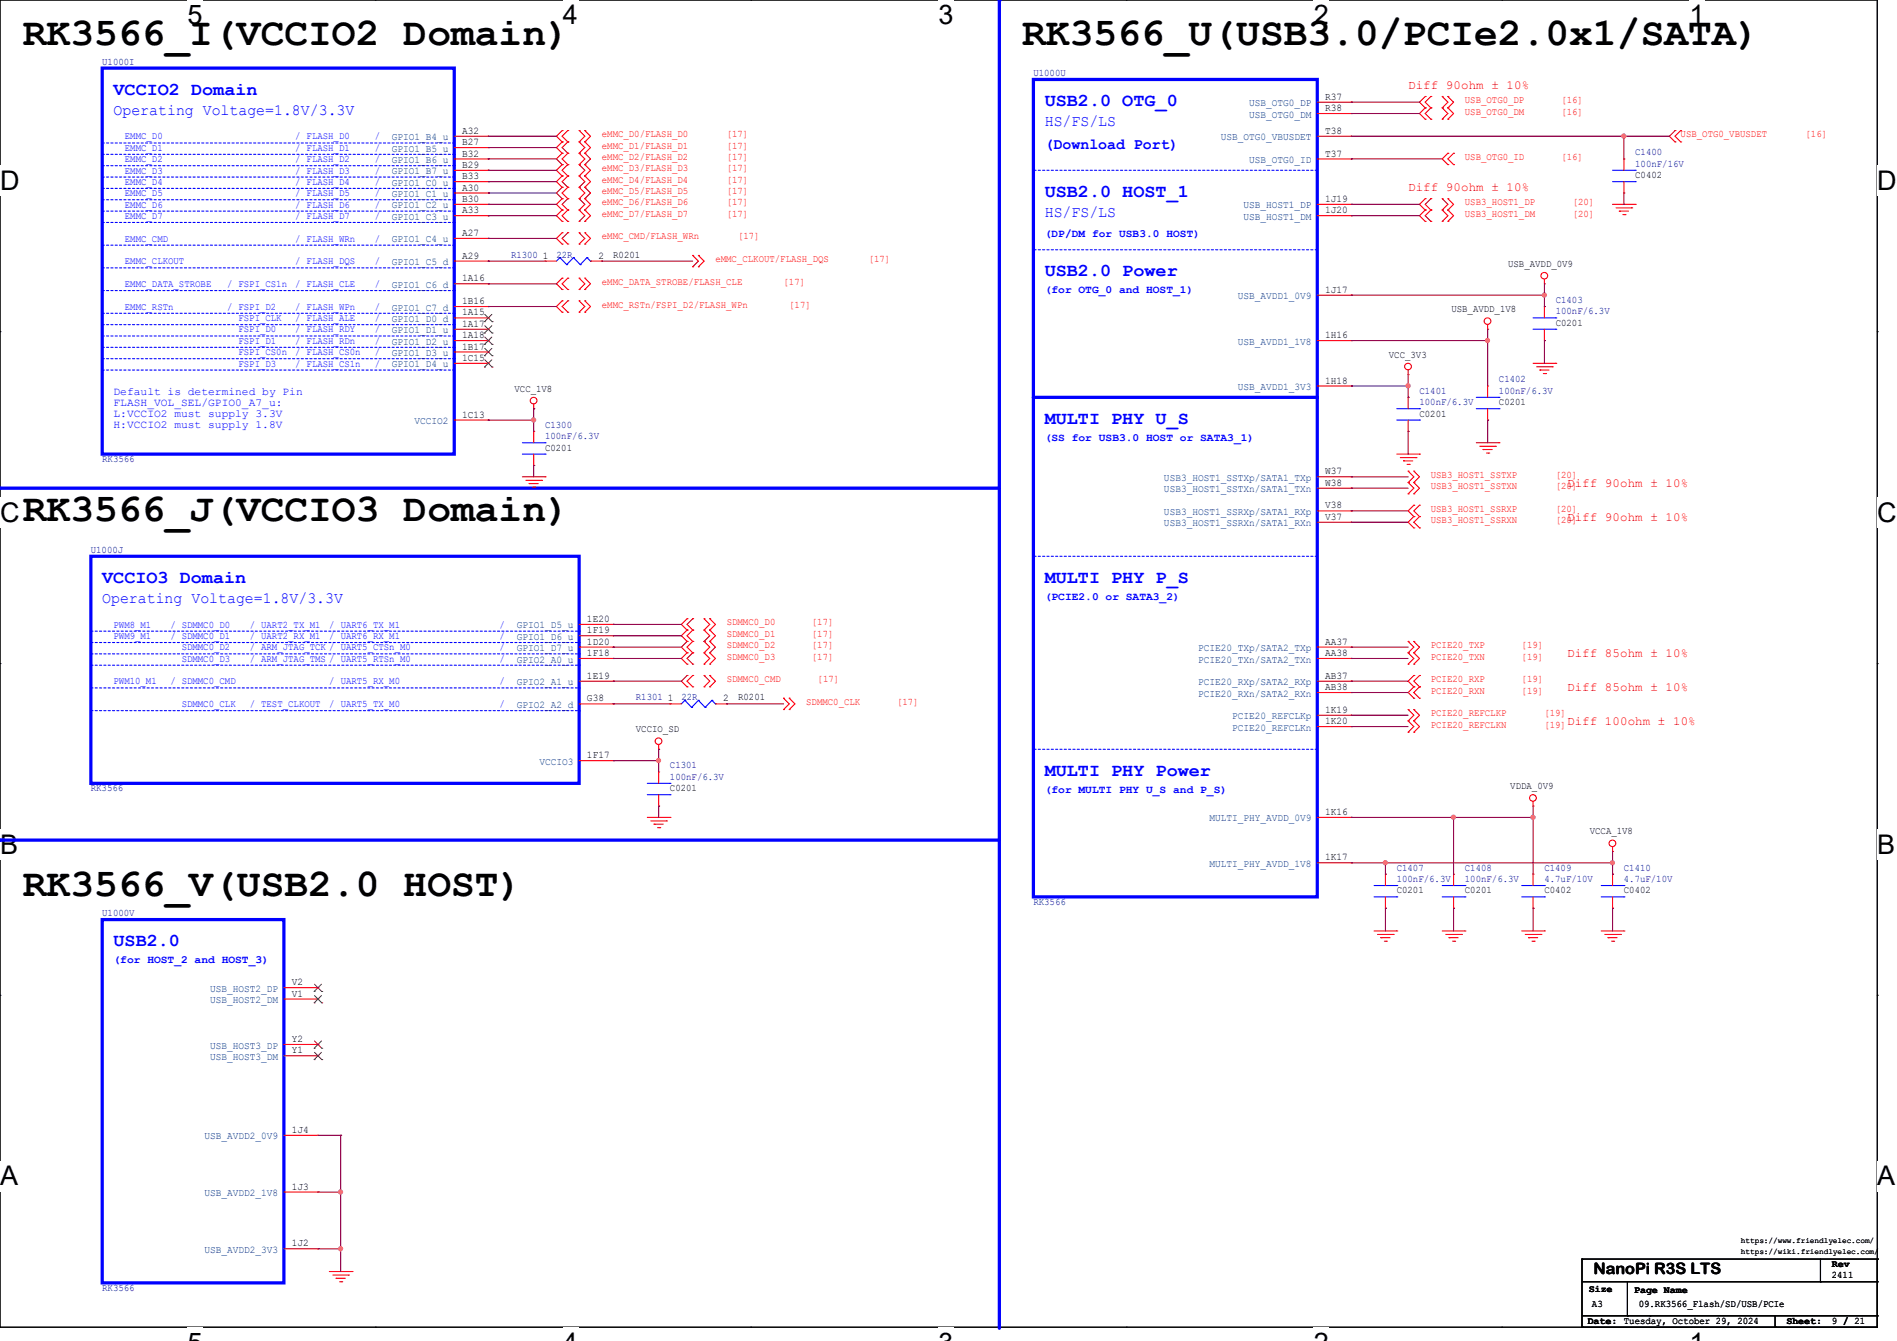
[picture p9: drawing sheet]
<svg xmlns="http://www.w3.org/2000/svg" width="297mm" height="210mm" viewBox="0 0 297 210" stroke-linecap="round" stroke-linejoin="round" font-family="sans-serif">
<path d="M0 0h293.9v207.9h-293.9z" fill="none" stroke="#000" stroke-width=".17"/>
<g fill="#fff">
<path d="M29.4 0h2.3v4.7h-2.3z"/>
<path d="M29.4 207.9h2.3v2.1h-2.3z"/>
</g>
<path d="M58.8 0h.1M58.8 207.9h.1" fill="none" stroke="#000" stroke-width=".17"/>
<g fill="#fff">
<path d="M88.1 0h2.4v4.7h-2.4z"/>
<path d="M88.1 207.9h2.4v2.1h-2.4z"/>
</g>
<path d="M117.6 0h.1M117.6 207.9h.1" fill="none" stroke="#000" stroke-width=".17"/>
<g fill="#fff">
<path d="M146.9 0h2.4v4.7h-2.4z"/>
<path d="M146.9 207.9h2.4v2.1h-2.4z"/>
</g>
<path d="M176.3 0h.1M176.3 207.9h.1" fill="none" stroke="#000" stroke-width=".17"/>
<g fill="#fff">
<path d="M205.7 0h2.4v4.7h-2.4z"/>
<path d="M205.7 207.9h2.4v2.1h-2.4z"/>
</g>
<path d="M235.1 0h.1M235.1 207.9h.1" fill="none" stroke="#000" stroke-width=".17"/>
<g fill="#fff">
<path d="M264.5 0h2.4v4.7h-2.4z"/>
<path d="M264.5 207.9h2.4v2.1h-2.4z"/>
<path d="M0 26h3v4.7h-3z"/>
<path d="M293.9 26h3.1v4.7h-3.1z"/>
<path d="M0 77.9h3v4.7h-3z"/>
<path d="M293.9 77.9h3.1v4.7h-3.1z"/>
</g>
<path d="M0 51.9h.1M293.9 51.9h.1" fill="none" stroke="#000" stroke-width=".17"/>
<g fill="#fff">
<path d="M0 129.9h2.8v4.7h-2.8z"/>
<path d="M293.9 129.9h2.9v4.7h-2.9z"/>
</g>
<path d="M0 103.9h.1M293.9 103.9h.1" fill="none" stroke="#000" stroke-width=".17"/>
<g fill="#fff">
<path d="M0 181.8h2.8v4.8h-2.8z"/>
<path d="M293.8 181.8h3v4.8h-3z"/>
</g>
<path d="M0 155.9h.1M293.9 155.9h.1" fill="none" stroke="#000" stroke-width=".17"/>
<path d="M0 76.5h156.5" fill="none" stroke="#00f" stroke-width=".51"/>
<circle cx="0" cy="76.5" r=".25" fill="#00f"/>
<path d="M0 131.6h156.5" fill="none" stroke="#00f" stroke-width=".51"/>
<circle cx="0" cy="131.6" r=".25" fill="#00f"/>
<path d="M156.5 0v208" fill="none" stroke="#00f" stroke-width=".51"/>
<circle cx="156.5" cy="0" r=".25" fill="#00f"/>
<g fill="none" stroke="#f00" stroke-width=".17">
<path d="M223.1 15.1h.1M223.1 16.9h.1M223.1 18.7h.1M223.1 15.1l-.9 .9 .9 .9M223.1 16.9l-.9 .9 .9 .9M224 16.9h.1M224 15.1h.1M224 18.7h.1M224 15.1l-.9 .9 .9 .9M224 16.9l-.9 .9 .9 .9M225.8 16.9h.1M225.8 15.1h.1"/>
<path d="M225.8 18.7h.1M225.8 15.1l.9 .9-.9 .9M225.8 16.9l.9 .9-.9 .9M226.7 16.9h.1M226.7 15.1h.1M226.7 18.7h.1M226.7 15.1l.9 .9-.9 .9M226.7 16.9l.9 .9-.9 .9M88 20.4h.1M88 22.2h.1M88 24h.1M88 25.8h.1"/>
<path d="M88 27.6h.1M88 29.3h.1M88 31.1h.1M88 32.9h.1M88 34.7h.1M88 36.4h.1M88 38.2h.1M88 20.4l-.9 .9 .9 .9M88 25.8l-.9 .9 .9 .9M88 22.2l-.9 .9 .9 .9M88 27.6l-.9 .8 .9 .9M88 24l-.9 .9 .9 .9"/>
<path d="M88 29.3l-.9 .9 .9 .9M88 31.1l-.9 .9 .9 .9M88 32.9l-.9 .9 .9 .9M88 36.4l-.9 .9 .9 .9M88.9 22.2h.1M88.9 20.4h.1M88.9 24h.1M88.9 25.8h.1M88.9 27.6h.1M88.9 29.3h.1M88.9 31.1h.1M88.9 32.9h.1"/>
<path d="M88.9 34.7h.1M88.9 38.2h.1M88.9 36.4h.1M88.9 20.4l-.9 .9 .9 .9M88.9 24l-.9 .9 .9 .9M88.9 22.2l-.9 .9 .9 .9M88.9 25.8l-.9 .9 .9 .9M88.9 27.6l-.9 .8 .9 .9M88.9 29.3l-.9 .9 .9 .9M88.9 31.1l-.9 .9 .9 .9M88.9 32.9l-.9 .9 .9 .9M88.9 36.4l-.9 .9 .9 .9"/>
<path d="M90.7 22.2h.1M90.7 20.4h.1M90.7 24h.1M90.7 25.8h.1M90.7 27.6h.1M90.7 29.3h.1M90.7 31.1h.1M90.7 32.9h.1M90.7 34.7h.1M90.7 38.2h.1M90.7 36.4h.1M90.7 24l.9 .9-.9 .9"/>
<path d="M90.7 20.4l.9 .9-.9 .9M90.7 22.2l.9 .9-.9 .9M90.7 27.6l.9 .8-.9 .9M90.7 29.3l.9 .9-.9 .9M90.7 25.8l.9 .9-.9 .9M90.7 31.1l.9 .9-.9 .9M90.7 32.9l.9 .9-.9 .9M90.7 36.4l.9 .9-.9 .9M91.6 22.2h.1M91.6 20.4h.1M91.6 24h.1M91.6 25.8h.1"/>
<path d="M91.6 27.6h.1M91.6 29.3h.1M91.6 31.1h.1M91.6 32.9h.1M91.6 34.7h.1M91.6 38.2h.1M91.6 36.4h.1M91.6 20.4l.9 .9-.9 .9M91.6 22.2l.9 .9-.9 .9M91.6 29.3l.9 .9-.9 .9M91.6 24l.9 .9-.9 .9M91.6 31.1l.9 .9-.9 .9"/>
<path d="M91.6 25.8l.9 .9-.9 .9M91.6 32.9l.9 .9-.9 .9M91.6 27.6l.9 .8-.9 .9M91.6 36.4l.9 .9-.9 .9M223.1 31.1h.1M223.1 32.9h.1M223.1 34.7h.1M223.1 31.1l-.9 .9 .9 .9M223.1 32.9l-.9 .9 .9 .9M224 32.9h.1M224 31.1h.1M224 34.7h.1"/>
<path d="M224 31.1l-.9 .9 .9 .9M224 32.9l-.9 .9 .9 .9M225.8 32.9h.1M225.8 31.1h.1M225.8 34.7h.1M225.8 31.1l.9 .9-.9 .9M225.8 32.9l.9 .9-.9 .9M226.7 24h.1M226.7 25.8h.1M226.7 32.9h.1M226.7 31.1h.1M226.7 34.7h.1"/>
<path d="M226.7 24l-.9 .9 .9 .9M226.7 31.1l.9 .9-.9 .9M226.7 32.9l.9 .9-.9 .9M227.6 25.8h.1M227.6 24h.1M227.6 24l-.9 .9 .9 .9M252.5 32h3.5M253 32.6h2.5M253.5 33.1h.1M253.5 33.1h1.5M254.1 33.6h.3M254.4 33.6h.1"/>
<path d="M255.5 32.6h.1M256 32h.1M262.3 20.4h.1M262.3 22.2h.1M262.3 20.4l-.9 .9 .9 .9M263.1 22.2h.1M263.1 20.4h.1M263.1 20.4l-.8 .9 .8 .9M88 43.6h.1M88 45.3h.1M88 47.1h.1M88 48.9h.1"/>
<path d="M88 43.6l-.9 .8 .9 .9M88 47.1l-.9 .9 .9 .9M88.9 45.3h.1M88.9 43.6h.1M88.9 48.9h.1M88.9 47.1h.1M88.9 43.6l-.9 .8 .9 .9M88.9 47.1l-.9 .9 .9 .9M90.7 45.3h.1M90.7 43.6h.1M90.7 48.9h.1M90.7 47.1h.1"/>
<path d="M90.7 43.6l.9 .8-.9 .9M90.7 47.1l.9 .9-.9 .9M91.6 45.3h.1M91.6 43.6h.1M91.6 48.9h.1M91.6 47.1h.1M91.6 43.6l.9 .8-.9 .9M91.6 47.1l.9 .9-.9 .9M108.5 41.8h.1M108.5 40h.1M108.5 40l.8 .9-.8 .9M109.3 41.8h.1"/>
<path d="M109.3 40h.1M109.3 40l.9 .9-.9 .9M220.5 58.7h.1M220.5 58v.7M232.9 51.6h.1M232.9 50.8v.8M240 56.9h3.6M240.6 57.4h2.4M241.1 58h.1M241.1 58h1.4M241.6 58.5h.4M241.8 44.4h.1"/>
<path d="M241.8 43.7v.7M242 58.5h.1M243 57.4h.1M243.6 56.9h.1M81.8 74.7h3.5M82.3 75.2h2.5M82.8 75.7h.1M82.8 75.7h1.5M83.4 76.3h.3M83.6 64h.1M83.6 63.3v.7M83.7 76.3h.1"/>
<path d="M84.8 75.2h.1M85.3 74.7h.1M218.7 71.1h3.5M219.2 71.7h2.5M219.8 72.2h.1M219.8 72.2h1.4M220.3 72.7h.3M220.5 75.6h.1M220.5 73.8h.1M220.5 77.3h.1M220.5 73.8l.9 .9-.9 .9M220.5 75.6l.9 .9-.9 .8"/>
<path d="M220.6 72.7h.1M221.4 75.6h.1M221.4 73.8h.1M221.4 77.3h.1M221.4 79.1h.1M221.4 73.8l.8 .9-.8 .9M221.4 75.6l.8 .9-.8 .8M221.4 79.1l-.9 .9 .9 .9M221.7 71.7h.1M222.2 71.1h.1M222.2 79.1h.1M222.2 79.1l-.8 .9 .8 .9"/>
<path d="M231.1 69.3h3.6M231.7 69.9h2.4M232.2 70.4h.1M232.2 70.4h1.4M232.7 71h.4M233.1 71h.1M234.1 69.9h.1M234.7 69.3h.1M107.6 96.9h.1M107.6 98.7h.1M107.6 96.9l-.9 .9 .9 .9M107.6 98.7l-.9 .9 .9 .9"/>
<path d="M108.5 98.7h.1M108.5 96.9h.1M108.5 96.9l-.9 .9 .9 .9M108.5 98.7l-.9 .9 .9 .9M110.2 98.7h.1M110.2 96.9h.1M110.2 96.9l.9 .9-.9 .9M110.2 98.7l.9 .9-.9 .9M111.1 98.7h.1M111.1 96.9h.1M111.1 96.9l.9 .9-.9 .9M111.1 98.7l.9 .9-.9 .9"/>
<path d="M221.4 80.9h.1M221.4 82.7h.1M221.4 80.9l-.9 .9 .9 .9M222.2 80.9h.1M222.2 82.7h.1M222.2 80.9l-.8 .9 .8 .9M103.1 117.3h.1M103.1 116.6v.7M107.6 100.5h.1M107.6 102.2h.1M107.6 104h.1M107.6 105.8h.1"/>
<path d="M107.6 107.6h.1M107.6 100.5l-.9 .8 .9 .9M107.6 105.8l-.9 .9 .9 .9M107.6 102.2l-.9 .9 .9 .9M108.5 102.2h.1M108.5 100.5h.1M108.5 104h.1M108.5 107.6h.1M108.5 105.8h.1M108.5 100.5l-.9 .8 .9 .9M108.5 102.2l-.9 .9 .9 .9M108.5 105.8l-.9 .9 .9 .9"/>
<path d="M110.2 102.2h.1M110.2 100.5h.1M110.2 104h.1M110.2 107.6h.1M110.2 105.8h.1M110.2 100.5l.9 .8-.9 .9M110.2 105.8l.9 .9-.9 .9M110.2 102.2l.9 .9-.9 .9M111.1 102.2h.1M111.1 100.5h.1M111.1 104h.1M111.1 107.6h.1"/>
<path d="M111.1 105.8h.1M111.1 105.8l.9 .9-.9 .9M111.1 100.5l.9 .8-.9 .9M111.1 102.2l.9 .9-.9 .9M122.7 111.1h.1M122.7 109.3h.1M122.7 109.3l.9 .9-.9 .9M123.6 111.1h.1M123.6 109.3h.1M123.6 109.3l.9 .9-.9 .9M220.5 102.2h.1M220.5 100.5h.1"/>
<path d="M220.5 104h.1M220.5 112.9h.1M220.5 111.1h.1M220.5 114.7h.1M220.5 100.5l.9 .8-.9 .9M220.5 102.2l.9 .9-.9 .9M220.5 111.1l.9 .9-.9 .9M220.5 112.9l.9 .9-.9 .9M221.4 102.2h.1M221.4 100.5h.1M221.4 104h.1M221.4 105.8h.1"/>
<path d="M221.4 107.6h.1M221.4 109.3h.1M221.4 112.9h.1M221.4 111.1h.1M221.4 114.7h.1M221.4 100.5l.8 .8-.8 .9M221.4 102.2l.8 .9-.8 .9M221.4 105.8l-.9 .9 .9 .9M221.4 107.6l-.9 .9 .9 .8M221.4 111.1l.8 .9-.8 .9M221.4 112.9l.8 .9-.8 .9M222.2 107.6h.1"/>
<path d="M222.2 105.8h.1M222.2 109.3h.1M222.2 105.8l-.8 .9 .8 .9M222.2 107.6l-.8 .9 .8 .8M101.3 128h3.6M101.9 128.6h2.5M102.4 129.1h.1M102.4 129.1h1.4M103 129.6h.3M103.3 129.6h.1M104.4 128.6h.1M104.9 128h.1"/>
<path d="M240 126.2h.1M240 125.5v.7M252.5 133.3h.1M252.5 132.6v.7M215.1 145.8h3.6M215.7 146.3h2.4M216.2 146.9h.1M216.2 146.9h1.4M216.7 147.4h.4M217.1 147.4h.1M218.1 146.3h.1M218.7 145.8h.1"/>
<path d="M225.8 145.8h3.6M226.4 146.3h2.4M226.9 146.9h.1M226.9 146.9h1.4M227.4 147.4h.4M227.8 147.4h.1M228.8 146.3h.1M229.4 145.8h.1M238.3 145.8h3.5M238.8 146.3h2.5M239.3 146.9h.1M239.3 146.9h1.4"/>
<path d="M239.9 147.4h.3M240.2 147.4h.1M241.3 146.3h.1M241.8 145.8h.1M250.7 145.8h3.6M251.2 146.3h2.5M251.8 146.9h.1M251.8 146.9h1.4M252.3 147.4h.3M252.6 147.4h.1M253.7 146.3h.1M254.3 145.8h.1"/>
<path d="M51.6 199.1h3.5M52.1 199.7h2.5M54.6 199.7h.1M55.1 199.1h.1M52.6 200.2h.1M52.6 200.2h1.5M53.2 200.7h.3M53.5 200.7h.1"/>
<circle cx="220.5" cy="57.4" r=".52"/>
<circle cx="232.9" cy="50.3" r=".52"/>
<circle cx="241.8" cy="43.2" r=".52"/>
<circle cx="83.6" cy="62.7" r=".52"/>
<circle cx="103.1" cy="116.1" r=".52"/>
<circle cx="240" cy="125" r=".52"/>
<circle cx="252.5" cy="132.1" r=".52"/>
</g>
<g fill="none" stroke="#000" stroke-width=".17">
<path d="M247.7 197.2h.1M247.7 197.2v10.7M247.7 197.2h46.2M285 197.2v3.5M293.9 197.2h.1M293.9 197.2v10.7h-46.2M247.7 207.9h.1M247.7 200.7h46.2M247.7 206.1h46.2M254.8 206.1h.1M254.8 200.7v5.4M258.4 206.1h.1"/>
<path d="M277.9 207.9h.1M277.9 206.1v1.8M285 200.7h.1M293.9 200.7h.1M293.9 206.1h.1"/>
</g>
<path d="M161.8 12.4h44.4v128.1h-44.4zM161.8 62.2h44.4" fill="none" stroke="#00f" stroke-width=".51"/>
<path d="M161.8 26.7h.1M206.2 26.7h-44.4M161.8 117.3h.1M206.2 117.3h-44.4" fill="none" stroke="#00f" stroke-width=".17" stroke-dasharray=".3 .3"/>
<circle cx="161.8" cy="62.2" r=".25" fill="#00f"/>
<g fill="none" stroke="#00f" stroke-width=".17" stroke-dasharray=".3 .3">
<path d="M16 27.7h55.1M16 31.3h55.1M16 24.2h55.1M16 34.8h55.1M16 22.4h55.1M16 29.5h55.1M16 33.1h55.1M16 26h55.1M16 38.4h55.1M71.1 27.7h.1M71.1 31.3h.1M71.1 24.2h.1"/>
<path d="M71.1 34.8h.1M71.1 22.4h.1M71.1 29.5h.1M71.1 33.1h.1M71.1 26h.1M71.1 38.4h.1M161.8 39.1h.1M206.2 39.1h-44.4M16 50.8h55.1M16 54.4h55.1M16 52.6h55.1M16 56.2h55.1"/>
<path d="M16 42h55.1M16 58h55.1M16 49.1h55.1M16 45.5h55.1M71.1 50.8h.1M71.1 54.4h.1M71.1 52.6h.1M71.1 56.2h.1M71.1 42h.1M71.1 58h.1M71.1 49.1h.1M71.1 45.5h.1"/>
<path d="M14.2 98.8h76.5M90.7 98.8h.1M161.8 87.1h.1M206.2 87.1h-44.4M14.2 100.6h76.5M14.2 111.3h76.5M14.2 104.2h76.5M14.2 102.4h76.5M14.2 107.7h76.5M90.7 100.6h.1M90.7 111.3h.1M90.7 104.2h.1"/>
<path d="M90.7 102.4h.1M90.7 107.7h.1"/>
</g>
<g fill="none" stroke="#f00" stroke-width=".17">
<path d="M206.2 16h5.4M206.2 17.8h5.4M211.6 16h.1M211.6 17.8h.1M71.1 21.3h5.4M71.1 24.9h5.4M71.1 32h5.4M71.1 33.8h5.4M71.1 23.1h5.4M71.1 26.7h5.4M71.1 28.4h5.4M71.1 30.2h5.4"/>
<path d="M71.1 37.3h5.4M76.5 21.3h.1M76.5 23.1h.1M76.5 24.9h.1M76.5 26.7h.1M76.5 28.4h.1M76.5 30.2h.1M76.5 32h.1M76.5 33.8h.1M76.5 37.3h.1M206.2 21.3h5.4M206.2 24.9h5.4"/>
<path d="M206.2 32h5.4M206.2 33.8h5.4M211.6 21.3h.1M211.6 24.9h.1M211.6 32h.1M211.6 33.8h.1M254.3 24.9h.1M254.3 30.2h.1M254.3 24.9v1.8M254.3 28.4v1.8M71.1 53.3h5.4M71.1 40.9h5.4"/>
<path d="M71.1 44.4h5.4M71.1 48h5.4M71.1 49.8h5.4M71.1 51.6h5.4M71.1 55.1h5.4M71.1 56.9h5.4M76.5 40.9h.1M76.5 44.4h.1M76.5 48h.1M76.5 49.8h.1M76.5 51.6h.1M76.5 53.3h.1"/>
<path d="M76.5 55.1h.1M76.5 56.9h.1M85.3 40.9h.1M85.3 40.9h1.8M92.5 40.9h1.7M94.2 40.9h.1M206.2 46.2h5.4M206.2 53.3h5.4M211.6 46.2h.1M211.6 53.3h.1M241.8 48h.1M241.8 53.3h.1"/>
<path d="M241.8 48v1.8M241.8 51.6v1.7M71.1 65.8h5.4M76.5 65.8h.1M83.6 67.6h.1M83.6 72.9h.1M83.6 67.6v1.7M83.6 71.1v1.8M206.2 60.5h5.4M206.2 74.7h5.4M206.2 76.5h5.4M211.6 60.5h.1"/>
<path d="M211.6 74.7h.1M211.6 76.5h.1M220.5 62.2h.1M220.5 67.6h.1M220.5 62.2v1.8M220.5 65.8v1.8M232.9 60.5h.1M232.9 65.8h.1M232.9 60.5v1.7M232.9 64v1.8M90.7 97.8h5.3M90.7 99.6h5.3"/>
<path d="M96 97.8h.1M96 99.6h.1M206.2 80h5.4M206.2 81.8h5.4M211.6 80h.1M211.6 81.8h.1M90.7 101.3h5.3M90.7 103.1h5.3M90.7 106.7h5.3M90.7 110.2h5.3M90.7 119.1h5.3M96 101.3h.1"/>
<path d="M96 103.1h.1M96 106.7h.1M96 110.2h.1M96 119.1h.1M104.9 110.2h.1M104.9 110.2h1.8M112 110.2h1.8M113.8 110.2h.1M206.2 101.3h5.4M206.2 103.1h5.4M206.2 106.7h5.4M206.2 108.5h5.4"/>
<path d="M206.2 112h5.4M206.2 113.8h5.4M211.6 101.3h.1M211.6 103.1h.1M211.6 106.7h.1M211.6 108.5h.1M211.6 112h.1M211.6 113.8h.1M103.1 120.9h.1M103.1 126.2h.1M103.1 120.9v1.8M103.1 124.5v1.7"/>
<path d="M206.2 128h5.4M206.2 135.1h5.4M211.6 128h.1M211.6 135.1h.1M216.9 136.9h.1M216.9 136.9v1.8M227.6 136.9h.1M227.6 136.9v1.8M240 136.9h.1M240 136.9v1.8M252.5 136.9h.1M252.5 136.9v1.8"/>
<path d="M44.4 154.7h5.4M44.4 156.5h5.4M49.8 154.7h.1M49.8 156.5h.1M216.9 142.2h.1M216.9 140.5v1.7M227.6 142.2h.1M227.6 140.5v1.7M240 142.2h.1M240 140.5v1.7M252.5 142.2h.1M252.5 140.5v1.7"/>
<path d="M44.4 163.6h5.4M44.4 165.4h5.4M44.4 177.8h5.4M49.8 163.6h.1M49.8 165.4h.1M49.8 177.8h.1M44.4 186.7h5.4M44.4 195.6h5.4M49.8 186.7h.1M49.8 195.6h.1"/>
</g>
<g fill="none" stroke="#00f" stroke-width=".17">
<path d="M252.5 26.7h3.5M252.5 28.4h3.5M256 26.7h.1M256 28.4h.1M87.7 40.3h.1M87.7 40.3l-.6 .6M87.7 40.3l1 1.1M88.7 41.4h.1M89.8 40.3h.1M89.8 40.3l-1.1 1.1M89.8 40.3l1 1.1M90.8 41.4h.1"/>
<path d="M91.9 40.3h.1M91.9 40.3l-1.1 1.1M91.9 40.3l.6 .6M92.5 40.9h.1M240 49.8h3.6M240 51.6h3.6M243.6 49.8h.1M243.6 51.6h.1M81.8 69.3h3.5M81.8 71.1h3.5M85.3 69.3h.1M85.3 71.1h.1"/>
<path d="M218.7 64h3.5M218.7 65.8h3.5M222.2 64h.1M222.2 65.8h.1M231.1 64h3.6M231.1 62.2h3.6M234.7 62.2h.1M234.7 64h.1M107.2 109.7h.1M107.2 109.7l-.5 .5M107.2 109.7l1.1 1.1M108.3 110.8h.1"/>
<path d="M109.3 109.7h.1M109.3 109.7l-1 1.1M109.3 109.7l1.1 1.1M110.4 110.8h.1M111.5 109.7h.1M111.5 109.7l-1.1 1.1M111.5 109.7l.5 .5M112 110.2h.1M101.3 122.7h3.6M101.3 124.5h3.6M104.9 122.7h.1M104.9 124.5h.1"/>
<path d="M215.1 138.7h3.6M218.7 138.7h.1M225.8 138.7h3.6M229.4 138.7h.1M238.3 138.7h3.5M241.8 138.7h.1M250.7 138.7h3.6M254.3 138.7h.1M215.1 140.5h3.6M218.7 140.5h.1M225.8 140.5h3.6M229.4 140.5h.1"/>
<path d="M238.3 140.5h3.5M241.8 140.5h.1M250.7 140.5h3.6M254.3 140.5h.1"/>
</g>
<path d="M16 10.7h55.1v60.4h-55.1zM14.2 87.1h76.5v35.6h-76.5zM16 144h28.4v56.9h-28.4z" fill="none" stroke="#00f" stroke-width=".51"/>
<g fill="none" stroke="#804000" stroke-width=".16">
<path d="M75.9 50.4h.1M75.9 52.2h.1M75.9 53.9h.1M75.9 55.7h.1M75.9 57.5h.1M75.9 49.2l1.1 1.2M75.9 51l1.1 1.2M75.9 52.8l1.1 1.1M75.9 54.6l1.1 1.1M75.9 56.3l1.1 1.2M77 49.2l-1.1 1.2M77 51l-1.1 1.2"/>
<path d="M77 52.8l-1.1 1.1M77 54.6l-1.1 1.1M77 56.3l-1.1 1.2M77 50.4h.1M77 52.2h.1M77 53.9h.1M77 55.7h.1M77 57.5h.1M49.2 155.3h.1M49.2 157.1h.1M49.2 154.1l1.2 1.2M49.2 155.9l1.2 1.2"/>
<path d="M50.3 154.1l-1.1 1.2M50.3 155.9l-1.1 1.2M50.4 155.3h.1M50.4 157.1h.1M49.2 164.2h.1M49.2 165.9h.1M49.2 163l1.2 1.2M49.2 164.8l1.2 1.1M50.3 163l-1.1 1.2M50.3 164.8l-1.1 1.1M50.4 164.2h.1M50.4 165.9h.1"/>
</g>
<g fill="none" stroke="#800040" stroke-width=".17">
<path d="M211.6 16h.1M211.6 17.8h.1M211.6 16h10.6M211.6 17.8h10.6M76.5 37.3h.1M76.5 33.8h.1M76.5 32h.1M76.5 30.2h.1M76.5 28.4h.1M76.5 26.7h.1M76.5 24.9h.1M76.5 23.1h.1"/>
<path d="M76.5 21.3h.1M76.5 37.3h10.6M76.5 33.8h10.6M76.5 32h10.6M76.5 30.2h10.6M76.5 28.4h10.6M76.5 26.7h10.6M76.5 24.9h10.6M76.5 23.1h10.6M76.5 21.3h10.6M211.6 21.3h.1M211.6 24.9h.1"/>
<path d="M211.6 33.8h.1M211.6 32h.1M211.6 33.8h10.6M211.6 32h10.6M211.6 24.9h14.2M211.6 21.3h49.8M254.3 21.3h.1M254.3 32h.1M254.3 21.3v3.6M254.3 30.2v1.8M76.5 48h.1M76.5 40.9h.1"/>
<path d="M76.5 44.4h.1M76.5 48h10.6M76.5 40.9h8.8M76.5 44.4h10.6M94.2 40.9h.1M94.2 40.9h14.3M211.6 53.3h.1M211.6 46.2h.1M211.6 53.3h21.3M211.6 46.2h30.2M220.5 58.7v3.5M232.9 53.3h.1"/>
<path d="M232.9 51.6v8.9M241.8 53.3h.1M241.8 48h.1M241.8 46.2h.1M241.8 44.4v3.6M241.8 53.3v3.6M76.5 65.8h.1M76.5 65.8h7.1M83.6 65.8h.1M83.6 72.9h.1M83.6 64h.1M83.6 64v3.6"/>
<path d="M83.6 72.9v1.8M211.6 60.5h.1M211.6 74.7h.1M211.6 76.5h.1M211.6 60.5h8.9M211.6 74.7h8.9M211.6 76.5h8.9M220.5 60.5h.1M220.5 62.2h.1M220.5 67.6h.1M220.5 67.6v3.5M232.9 65.8h.1"/>
<path d="M232.9 65.8v3.5M96 97.8h.1M96 99.6h.1M96 97.8h10.7M96 99.6h10.7M211.6 80h.1M211.6 81.8h.1M211.6 80h8.9M211.6 81.8h8.9M96 119.1h.1M96 101.3h.1M96 103.1h.1"/>
<path d="M96 110.2h.1M96 106.7h.1M96 110.2h8.9M96 119.1h7.1M96 101.3h10.7M96 103.1h10.7M96 106.7h10.7M103.1 117.3h.1M103.1 119.1h.1M103.1 117.3v3.6M113.8 110.2h.1M113.8 110.2h8.9"/>
<path d="M211.6 108.5h.1M211.6 101.3h.1M211.6 103.1h.1M211.6 106.7h.1M211.6 113.8h.1M211.6 112h.1M211.6 101.3h8.9M211.6 103.1h8.9M211.6 106.7h8.9M211.6 108.5h8.9M211.6 113.8h8.9M211.6 112h8.9"/>
<path d="M103.1 126.2h.1M103.1 126.2v1.8M211.6 128h.1M211.6 135.1h.1M211.6 128h28.4M211.6 135.1h40.9M216.9 135.1h.1M216.9 136.9h.1M216.9 135.1v1.8M227.6 128h.1M227.6 128v8.9M240 128h.1"/>
<path d="M240 126.2v10.7M252.5 136.9h.1M252.5 135.1h.1M252.5 133.3v3.6M216.9 142.2h.1M216.9 142.2v3.6M227.6 142.2h.1M227.6 142.2v3.6M240 142.2h.1M240 142.2v3.6M252.5 142.2h.1M252.5 142.2v3.6"/>
<path d="M49.8 177.8h3.5M53.3 177.8h.1M53.3 177.8v21.3M49.8 195.6h.1M49.8 195.6h3.5M49.8 186.7h3.5M53.3 195.6h.1M53.3 186.7h.1"/>
</g>
<g fill="#f0f" stroke="#f0f" stroke-width=".17">
<circle cx="103.1" cy="119.1" r=".32"/>
<circle cx="83.5" cy="65.8" r=".32"/>
<circle cx="232.9" cy="53.3" r=".32"/>
<circle cx="220.5" cy="60.4" r=".32"/>
<circle cx="241.8" cy="46.2" r=".32"/>
<circle cx="227.6" cy="128" r=".32"/>
<circle cx="252.5" cy="135.1" r=".32"/>
<circle cx="216.9" cy="135.1" r=".32"/>
<circle cx="240" cy="128" r=".32"/>
<circle cx="254.2" cy="21.3" r=".32"/>
<circle cx="53.3" cy="186.7" r=".32"/>
<circle cx="53.3" cy="195.6" r=".32"/>
</g>
<g font-size="6.2">
<text x="3.6" y="7">RK3566_I(VCCIO2 Domain)</text>
<text x="160" y="7">RK3566_U(USB3.0/PCIe2.0x1/SATA)</text>
<text x="3.6" y="81.7">RK3566_J(VCCIO3 Domain)</text>
<text x="3.6" y="140.3">RK3566_V(USB2.0 HOST)</text>
</g>
<g font-size="4.2">
<text x="29.4" y="3.8">5</text>
<text x="88.1" y="3.8">4</text>
<text x="146.9" y="3.8">3</text>
<text x="205.7" y="3.8">2</text>
<text x="264.5" y="3.8">1</text>
<text x="0" y="29.8">D</text>
<text x="293.9" y="29.8">D</text>
<text x="0" y="81.7">C</text>
<text x="293.9" y="81.7">C</text>
<text x="0" y="133.7">B</text>
<text x="293.9" y="133.7">B</text>
<text x="0" y="185.6">A</text>
<text x="293.9" y="185.6">A</text>
</g>
<g font-size="2.8" fill="#00f">
<text x="17.8" y="14.8">VCCIO2 Domain</text>
<text x="163.6" y="16.6">USB2.0 OTG_0</text>
<text x="163.6" y="30.8">USB2.0 HOST_1</text>
<text x="163.6" y="43.3">USB2.0 Power</text>
<text x="163.6" y="66.4">MULTI PHY U_S</text>
<text x="16" y="91.3">VCCIO3 Domain</text>
<text x="163.6" y="91.3">MULTI PHY P_S</text>
<text x="163.6" y="121.5">MULTI PHY Power</text>
<text x="17.8" y="148.2">USB2.0</text>
</g>
<g font-size="2.5" fill="#00f">
<text x="17.8" y="17.9">Operating Voltage=1.8V/3.3V</text>
<text x="163.6" y="19.7">HS/FS/LS</text>
<text x="163.6" y="23.3">(Download Port)</text>
<text x="163.6" y="34">HS/FS/LS</text>
<text x="16" y="94.4">Operating Voltage=1.8V/3.3V</text>
</g>
<text font-size="2.5" x="249.5" y="199.5">NanoPi R3S LTS</text>
<g font-size="1.9" fill="#f00">
<text x="220.5" y="14">Diff 90ohm ± 10%</text>
<text x="220.5" y="30">Diff 90ohm ± 10%</text>
<text x="245.4" y="76.2">Diff 90ohm ± 10%</text>
<text x="245.4" y="81.5">Diff 90ohm ± 10%</text>
<text x="245.4" y="102.9">Diff 85ohm ± 10%</text>
<text x="245.4" y="108.2">Diff 85ohm ± 10%</text>
<text x="245.4" y="113.5">Diff 100ohm ± 10%</text>
</g>
<g font-size="1.7" fill="#00f">
<text x="163.6" y="37">(DP/DM for USB3.0 HOST)</text>
<text x="163.6" y="45.9">(for OTG_0 and HOST_1)</text>
<text x="17.8" y="61.8">Default is determined by Pin</text>
<text x="17.8" y="63.6">FLASH_VOL_SEL/GPIO0_A7_u:</text>
<text x="17.8" y="65.3">L:VCCIO2 must supply 3.3V</text>
<text x="17.8" y="67.1">H:VCCIO2 must supply 1.8V</text>
<text x="163.6" y="69">(SS for USB3.0 HOST or SATA3_1)</text>
<text x="163.6" y="93.9">(PCIE2.0 or SATA3_2)</text>
<text x="163.6" y="124.2">(for MULTI PHY U_S and P_S)</text>
<text x="17.8" y="150.8">(for HOST_2 and HOST_3)</text>
</g>
<g font-size="1.6" fill="#000080">
<text x="16" y="10.1">U1000I</text>
<text x="161.8" y="11.9">U1000U</text>
<text x="256" y="24.3">C1400</text>
<text x="256" y="26.1">100nF/16V</text>
<text x="80" y="40.3">R1300</text>
<text x="87.1" y="40.3">22R</text>
<text x="243.6" y="47.5">C1403</text>
<text x="243.6" y="49.2">100nF/6.3V</text>
<text x="234.7" y="59.9">C1402</text>
<text x="222.2" y="61.7">C1401</text>
<text x="222.2" y="63.5">100nF/6.3V</text>
<text x="234.7" y="61.7">100nF/6.3V</text>
<text x="85.3" y="67">C1300</text>
<text x="85.3" y="68.8">100nF/6.3V</text>
<text x="16" y="72.3">RK3566</text>
<text x="14.2" y="86.6">U1000J</text>
<text x="99.6" y="109.7">R1301</text>
<text x="106.7" y="109.7">22R</text>
<text x="14.2" y="123.9">RK3566</text>
<text x="104.9" y="120.4">C1301</text>
<text x="104.9" y="122.1">100nF/6.3V</text>
<text x="218.7" y="136.4">C1407</text>
<text x="229.4" y="136.4">C1408</text>
<text x="241.8" y="136.4">C1409</text>
<text x="254.2" y="136.4">C1410</text>
<text x="16" y="143.5">U1000V</text>
<text x="161.8" y="141.7">RK3566</text>
<text x="218.7" y="138.1">100nF/6.3V</text>
<text x="229.4" y="138.1">100nF/6.3V</text>
<text x="241.8" y="138.1">4.7uF/10V</text>
<text x="254.2" y="138.1">4.7uF/10V</text>
<text x="16" y="202.1">RK3566</text>
</g>
<g font-size="1.6" fill="#004080">
<text x="195.6" y="16.6">USB_OTG0_DP</text>
<text x="61.3" y="22">GPIO1_B4_u</text>
<text x="61.3" y="23.7">GPIO1_B5_u</text>
<text x="191.1" y="22">USB_OTG0_VBUSDET</text>
<text x="195.6" y="18.4">USB_OTG0_DM</text>
<text x="61.3" y="25.5">GPIO1_B6_u</text>
<text x="61.3" y="27.3">GPIO1_B7_u</text>
<text x="61.3" y="29.1">GPIO1_C0_u</text>
<text x="195.6" y="25.5">USB_OTG0_ID</text>
<text x="61.3" y="30.9">GPIO1_C1_u</text>
<text x="61.3" y="32.6">GPIO1_C2_u</text>
<text x="61.3" y="34.4">GPIO1_C3_u</text>
<text x="194.7" y="32.6">USB_HOST1_DP</text>
<text x="194.7" y="34.4">USB_HOST1_DM</text>
<text x="61.3" y="38">GPIO1_C4_u</text>
<text x="61.3" y="41.5">GPIO1_C5_d</text>
<text x="61.3" y="45.1">GPIO1_C6_d</text>
<text x="193.8" y="46.9">USB_AVDD1_0V9</text>
<text x="61.3" y="48.6">GPIO1_C7_d</text>
<text x="61.3" y="50.4">GPIO1_D0_d</text>
<text x="61.3" y="52.2">GPIO1_D1_u</text>
<text x="61.3" y="54">GPIO1_D2_u</text>
<text x="193.8" y="54">USB_AVDD1_1V8</text>
<text x="61.3" y="55.8">GPIO1_D3_u</text>
<text x="61.3" y="57.5">GPIO1_D4_u</text>
<text x="193.8" y="61.1">USB_AVDD1_3V3</text>
<text x="64.9" y="66.4">VCCIO2</text>
<text x="182.2" y="75.3">USB3_HOST1_SSTXp/SATA1_TXp</text>
<text x="182.2" y="77.1">USB3_HOST1_SSTXn/SATA1_TXn</text>
<text x="182.2" y="80.6">USB3_HOST1_SSRXp/SATA1_RXp</text>
<text x="182.2" y="82.4">USB3_HOST1_SSRXn/SATA1_RXn</text>
<text x="80.9" y="98.4">GPIO1_D5_u</text>
<text x="80.9" y="100.2">GPIO1_D6_u</text>
<text x="80.9" y="102">GPIO1_D7_u</text>
<text x="187.6" y="102">PCIE20_TXp/SATA2_TXp</text>
<text x="80.9" y="103.8">GPIO2_A0_u</text>
<text x="80.9" y="107.3">GPIO2_A1_u</text>
<text x="187.6" y="103.8">PCIE20_TXn/SATA2_TXn</text>
<text x="187.6" y="107.3">PCIE20_RXp/SATA2_RXp</text>
<text x="80.9" y="110.9">GPIO2_A2_d</text>
<text x="187.6" y="109.1">PCIE20_RXn/SATA2_RXn</text>
<text x="192.9" y="112.7">PCIE20_REFCLKp</text>
<text x="84.5" y="119.8">VCCIO3</text>
<text x="192.9" y="114.4">PCIE20_REFCLKn</text>
<text x="189.4" y="128.7">MULTI_PHY_AVDD_0V9</text>
<text x="189.4" y="135.8">MULTI_PHY_AVDD_1V8</text>
<text x="32.9" y="155.3">USB_HOST2_DP</text>
<text x="32.9" y="157.1">USB_HOST2_DM</text>
<text x="32.9" y="164.2">USB_HOST3_DP</text>
<text x="32.9" y="166">USB_HOST3_DM</text>
<text x="32" y="178.4">USB_AVDD2_0V9</text>
<text x="32" y="187.3">USB_AVDD2_1V8</text>
<text x="32" y="196.2">USB_AVDD2_3V3</text>
</g>
<g font-size="1.6">
<text x="207.5" y="15.6">R37</text>
<text x="207.5" y="17.4">R38</text>
<text x="72.3" y="21">A32</text>
<text x="72.3" y="22.7">B27</text>
<text x="207.5" y="21">T38</text>
<text x="72.3" y="24.5">B32</text>
<text x="72.3" y="26.3">B29</text>
<text x="72.3" y="28.1">B33</text>
<text x="72.3" y="29.8">A30</text>
<text x="207.5" y="24.5">T37</text>
<text x="256" y="27.9">C0402</text>
<text x="72.3" y="31.6">B30</text>
<text x="72.3" y="33.4">A33</text>
<text x="207.5" y="31.6">1J19</text>
<text x="207.5" y="33.4">1J20</text>
<text x="72.3" y="37">A27</text>
<text x="72.3" y="40.5">A29</text>
<text x="85" y="40.5">1</text>
<text x="93.7" y="40.5">2</text>
<text x="96" y="40.3">R0201</text>
<text x="236.1" y="41.8">USB_AVDD_0V9</text>
<text x="72.3" y="44.1">1A16</text>
<text x="72.3" y="47.6">1B16</text>
<text x="207.5" y="45.8">1J17</text>
<text x="72.3" y="49.4">1A15</text>
<text x="72.3" y="51.2">1A17</text>
<text x="72.3" y="53">1A18</text>
<text x="207.5" y="53">1H16</text>
<text x="227.2" y="48.9">USB_AVDD_1V8</text>
<text x="243.6" y="51">C0201</text>
<text x="72.3" y="54.7">1B17</text>
<text x="72.3" y="56.5">1C15</text>
<text x="217.5" y="56">VCC_3V3</text>
<text x="72.3" y="65.4">1C13</text>
<text x="80.6" y="61.3">VCC_1V8</text>
<text x="207.5" y="60.1">1H18</text>
<text x="222.2" y="65.2">C0201</text>
<text x="234.7" y="63.5">C0201</text>
<text x="85.3" y="70.6">C0201</text>
<text x="207.5" y="74.3">W37</text>
<text x="207.5" y="76.1">W38</text>
<text x="207.5" y="79.6">V38</text>
<text x="207.5" y="81.4">V37</text>
<text x="91.9" y="97.4">1E20</text>
<text x="91.9" y="99.2">1F19</text>
<text x="91.9" y="101">1D20</text>
<text x="207.5" y="101">AA37</text>
<text x="91.9" y="102.7">1F18</text>
<text x="91.9" y="106.3">1E19</text>
<text x="207.5" y="102.7">AA38</text>
<text x="207.5" y="106.3">AB37</text>
<text x="91.9" y="109.9">G38</text>
<text x="104.6" y="109.9">1</text>
<text x="113.2" y="109.9">2</text>
<text x="115.6" y="109.7">R0201</text>
<text x="207.5" y="108.1">AB38</text>
<text x="207.5" y="111.6">1K19</text>
<text x="207.5" y="113.4">1K20</text>
<text x="91.9" y="118.7">1F17</text>
<text x="99.6" y="114.7">VCCIO_SD</text>
<text x="104.9" y="123.9">C0201</text>
<text x="236.5" y="123.6">VDDA_0V9</text>
<text x="207.5" y="127.6">1K16</text>
<text x="248.9" y="130.7">VCCA_1V8</text>
<text x="207.5" y="134.7">1K17</text>
<text x="218.7" y="139.9">C0201</text>
<text x="229.4" y="139.9">C0201</text>
<text x="241.8" y="139.9">C0402</text>
<text x="254.2" y="139.9">C0402</text>
<text x="45.7" y="154.3">V2</text>
<text x="45.7" y="156.1">V1</text>
<text x="45.7" y="163.2">Y2</text>
<text x="45.7" y="165">Y1</text>
<text x="45.7" y="177.4">1J4</text>
<text x="45.7" y="186.3">1J3</text>
<text x="45.7" y="195.2">1J2</text>
<text x="248.8" y="202.4">Size</text>
<text x="255.9" y="202.5">Page Name</text>
<text x="286.8" y="200.2">2411</text>
<text x="286.8" y="198.5">Rev</text>
<text x="248.6" y="207.3">Date: Tuesday, October 29, 2024</text>
<text x="249.3" y="204.6">A3</text>
<text x="256.6" y="204.6">09.RK3566_Flash/SD/USB/PCIe</text>
<text x="279.7" y="207.3">Sheet:</text>
<text x="286.8" y="207.3">9 / 21</text>
</g>
<g font-size="1.6" fill="#f00">
<text x="229.4" y="16.2">USB_OTG0_DP</text>
<text x="229.4" y="17.9">USB_OTG0_DM</text>
<text x="244.5" y="16.2">[16]</text>
<text x="244.5" y="17.9">[16]</text>
<text x="94.2" y="21.5">eMMC_D0/FLASH_D0</text>
<text x="94.2" y="23.3">eMMC_D1/FLASH_D1</text>
<text x="113.8" y="21.5">[17]</text>
<text x="113.8" y="23.3">[17]</text>
<text x="263.1" y="21.5">USB_OTG0_VBUSDET</text>
<text x="282.7" y="21.5">[16]</text>
<text x="94.2" y="25.1">eMMC_D2/FLASH_D2</text>
<text x="94.2" y="26.8">eMMC_D3/FLASH_D3</text>
<text x="94.2" y="28.6">eMMC_D4/FLASH_D4</text>
<text x="113.8" y="25.1">[17]</text>
<text x="113.8" y="26.8">[17]</text>
<text x="113.8" y="28.6">[17]</text>
<text x="229.4" y="25.1">USB_OTG0_ID</text>
<text x="244.5" y="25.1">[16]</text>
<text x="94.2" y="30.4">eMMC_D5/FLASH_D5</text>
<text x="94.2" y="32.2">eMMC_D6/FLASH_D6</text>
<text x="94.2" y="34">eMMC_D7/FLASH_D7</text>
<text x="113.8" y="30.4">[17]</text>
<text x="113.8" y="32.2">[17]</text>
<text x="113.8" y="34">[17]</text>
<text x="229.4" y="32.2">USB3_HOST1_DP</text>
<text x="229.4" y="34">USB3_HOST1_DM</text>
<text x="246.2" y="32.2">[20]</text>
<text x="246.2" y="34">[20]</text>
<text x="94.2" y="37.5">eMMC_CMD/FLASH_WRn</text>
<text x="112" y="41.1">eMMC_CLKOUT/FLASH_DQS</text>
<text x="115.6" y="37.5">[17]</text>
<text x="136" y="41.1">[17]</text>
<text x="94.2" y="44.6">eMMC_DATA_STROBE/FLASH_CLE</text>
<text x="122.7" y="44.6">[17]</text>
<text x="94.2" y="48.2">eMMC_RSTn/FSPI_D2/FLASH_WPn</text>
<text x="123.6" y="48.2">[17]</text>
<text x="224" y="74.8">USB3_HOST1_SSTXP</text>
<text x="224" y="76.6">USB3_HOST1_SSTXN</text>
<text x="243.6" y="74.8">[20]</text>
<text x="243.6" y="76.6">[20]</text>
<text x="224" y="80.2">USB3_HOST1_SSRXP</text>
<text x="224" y="82">USB3_HOST1_SSRXN</text>
<text x="243.6" y="80.2">[20]</text>
<text x="243.6" y="82">[20]</text>
<text x="113.8" y="101.5">SDMMC0_D2</text>
<text x="113.8" y="98">SDMMC0_D0</text>
<text x="113.8" y="99.7">SDMMC0_D1</text>
<text x="127.1" y="101.5">[17]</text>
<text x="127.1" y="98">[17]</text>
<text x="127.1" y="99.7">[17]</text>
<text x="224" y="101.5">PCIE20_TXP</text>
<text x="238.2" y="101.5">[19]</text>
<text x="113.8" y="103.3">SDMMC0_D3</text>
<text x="113.8" y="106.8">SDMMC0_CMD</text>
<text x="127.1" y="103.3">[17]</text>
<text x="128" y="106.8">[17]</text>
<text x="224" y="103.3">PCIE20_TXN</text>
<text x="224" y="106.8">PCIE20_RXP</text>
<text x="238.2" y="103.3">[19]</text>
<text x="238.2" y="106.8">[19]</text>
<text x="126.2" y="110.4">SDMMC0_CLK</text>
<text x="140.5" y="110.4">[17]</text>
<text x="224" y="108.6">PCIE20_RXN</text>
<text x="224" y="112.2">PCIE20_REFCLKP</text>
<text x="224" y="114">PCIE20_REFCLKN</text>
<text x="238.2" y="108.6">[19]</text>
<text x="241.8" y="112.2">[19]</text>
<text x="241.8" y="114">[19]</text>
</g>
<g font-size="1.6" fill="#00f">
<text x="19.6" y="23.6">EMMC_D1</text>
<text x="19.6" y="21.8">EMMC_D0</text>
<text x="46.2" y="23.6">/ FLASH_D1</text>
<text x="46.2" y="21.8">/ FLASH_D0</text>
<text x="58.7" y="23.6">/</text>
<text x="58.7" y="21.8">/</text>
<text x="19.6" y="27.2">EMMC_D3</text>
<text x="19.6" y="25.4">EMMC_D2</text>
<text x="19.6" y="29">EMMC_D4</text>
<text x="46.2" y="27.2">/ FLASH_D3</text>
<text x="46.2" y="25.4">/ FLASH_D2</text>
<text x="46.2" y="29">/ FLASH_D4</text>
<text x="58.7" y="25.4">/</text>
<text x="58.7" y="27.2">/</text>
<text x="58.7" y="29">/</text>
<text x="19.6" y="30.7">EMMC_D5</text>
<text x="19.6" y="32.5">EMMC_D6</text>
<text x="19.6" y="34.3">EMMC_D7</text>
<text x="46.2" y="34.3">/ FLASH_D7</text>
<text x="46.2" y="32.5">/ FLASH_D6</text>
<text x="46.2" y="30.7">/ FLASH_D5</text>
<text x="58.7" y="30.7">/</text>
<text x="58.7" y="32.5">/</text>
<text x="58.7" y="34.3">/</text>
<text x="19.6" y="41.4">EMMC_CLKOUT</text>
<text x="19.6" y="37.8">EMMC_CMD</text>
<text x="46.2" y="37.8">/ FLASH_WRn</text>
<text x="46.2" y="41.4">/ FLASH_DQS</text>
<text x="58.7" y="41.4">/</text>
<text x="58.7" y="37.8">/</text>
<text x="19.6" y="45">EMMC_DATA_STROBE</text>
<text x="35.6" y="45">/ FSPI_CS1n</text>
<text x="46.2" y="45">/ FLASH_CLE</text>
<text x="58.7" y="45">/</text>
<text x="19.6" y="48.5">EMMC_RSTn</text>
<text x="35.6" y="48.5">/ FSPI_D2</text>
<text x="37.3" y="53.8">FSPI_D1</text>
<text x="37.3" y="52.1">FSPI_D0</text>
<text x="37.3" y="50.3">FSPI_CLK</text>
<text x="46.2" y="52.1">/ FLASH_RDY</text>
<text x="46.2" y="53.8">/ FLASH_RDn</text>
<text x="46.2" y="48.5">/ FLASH_WPn</text>
<text x="46.2" y="50.3">/ FLASH_ALE</text>
<text x="58.7" y="50.3">/</text>
<text x="58.7" y="52.1">/</text>
<text x="58.7" y="48.5">/</text>
<text x="58.7" y="53.8">/</text>
<text x="37.3" y="57.4">FSPI_D3</text>
<text x="37.3" y="55.6">FSPI_CS0n</text>
<text x="46.2" y="55.6">/ FLASH_CS0n</text>
<text x="46.2" y="57.4">/ FLASH_CS1n</text>
<text x="58.7" y="55.6">/</text>
<text x="58.7" y="57.4">/</text>
<text x="17.8" y="98.3">PWM8_M1</text>
<text x="17.8" y="100.1">PWM9_M1</text>
<text x="26.7" y="98.3">/ SDMMC0_D0</text>
<text x="26.7" y="100.1">/ SDMMC0_D1</text>
<text x="28.4" y="101.9">SDMMC0_D2</text>
<text x="39.1" y="101.9">/ ARM_JTAG_TCK / UART5_CTSn_M0</text>
<text x="39.1" y="100.1">/ UART2_RX_M1</text>
<text x="39.1" y="98.3">/ UART2_TX_M1</text>
<text x="51.6" y="98.3">/ UART6_TX_M1</text>
<text x="51.6" y="100.1">/ UART6_RX_M1</text>
<text x="78.2" y="101.9">/</text>
<text x="78.2" y="98.3">/</text>
<text x="78.2" y="100.1">/</text>
<text x="17.8" y="107.2">PWM10_M1</text>
<text x="26.7" y="107.2">/ SDMMC0_CMD</text>
<text x="28.4" y="103.6">SDMMC0_D3</text>
<text x="39.1" y="103.6">/ ARM_JTAG_TMS / UART5_RTSn_M0</text>
<text x="51.6" y="107.2">/ UART5_RX_M0</text>
<text x="78.2" y="103.6">/</text>
<text x="78.2" y="107.2">/</text>
<text x="28.4" y="110.7">SDMMC0_CLK</text>
<text x="39.1" y="110.7">/ TEST_CLKOUT</text>
<text x="51.6" y="110.7">/ UART5_TX_M0</text>
<text x="78.2" y="110.7">/</text>
</g>
<g font-size="1.2">
<text x="272.6" y="196.4">https://wiki.friendlyelec.com/</text>
<text x="272.6" y="194.6">https://www.friendlyelec.com/</text>
</g>
</svg>
